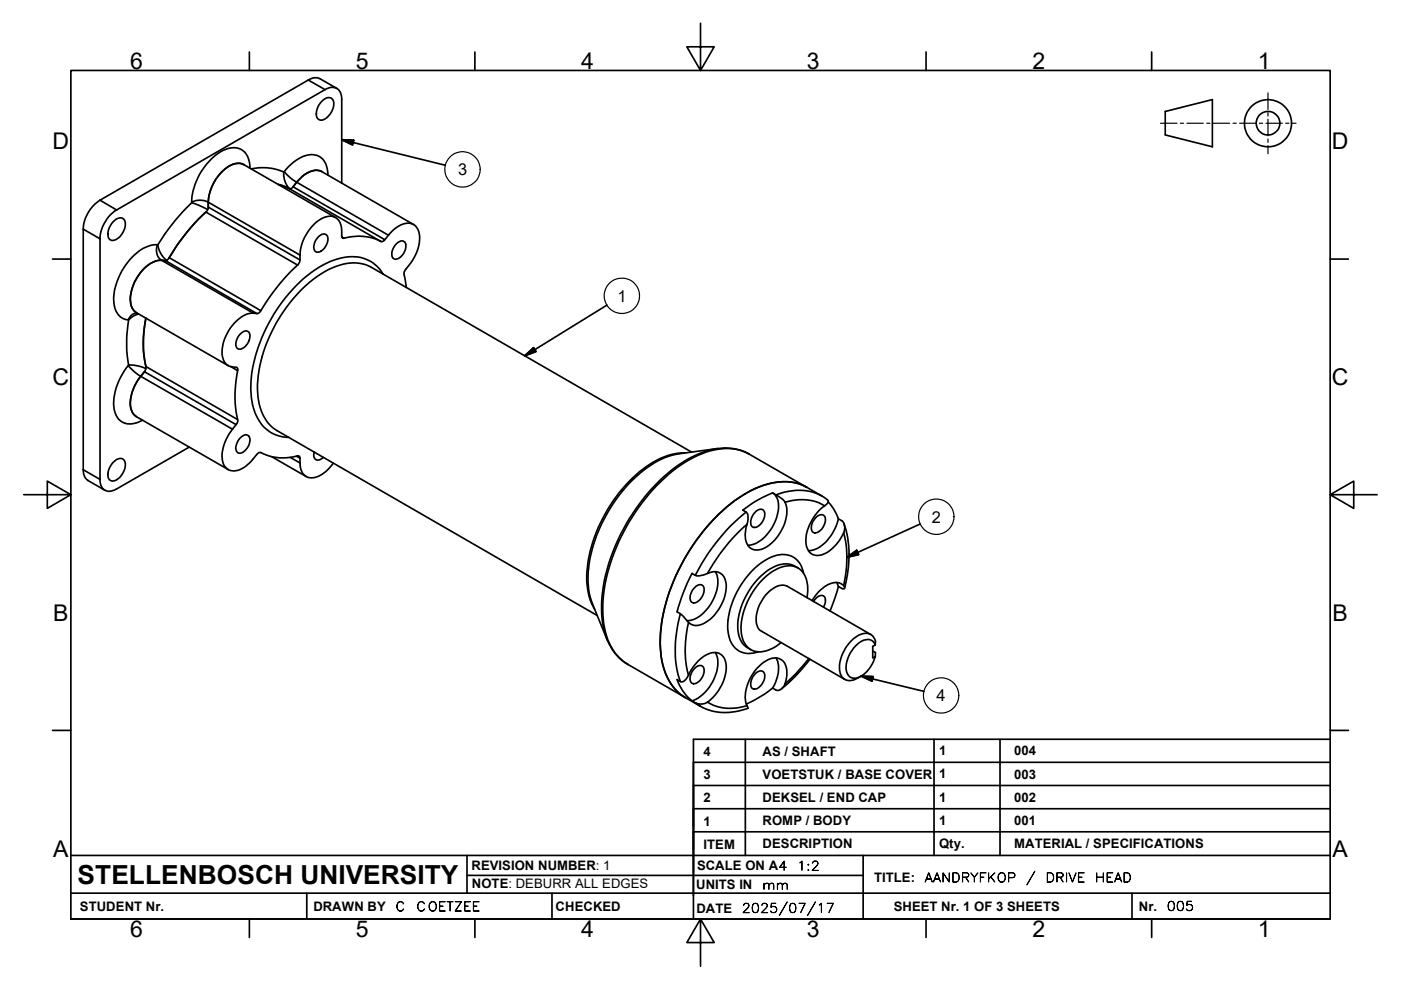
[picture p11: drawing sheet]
<svg xmlns="http://www.w3.org/2000/svg" width="297mm" height="210mm" viewBox="0 0 297 210" stroke-linecap="round" stroke-linejoin="round" font-family="sans-serif">
<g fill="none" stroke="#000" stroke-width=".36">
<path d="M15 14.9h267v180h-267zM52.9 11v3.9M65.4 17a2.46 2.46 0 0 1 2.5-.3l3.5 2.1M65.4 17l3.5 2M65.4 17l-44.2 25.5M68.9 19a2.16 2.16 0 0 1 2.5-.2 2.16 2.16 0 0 1 1.1 2.3v17.7M68.9 19l-44.2 25.5M100.7 11v3.9M148.5 4.9v10l-2.9-5h5.8l-2.9 5M196.3 11v3.9M244.2 11v3.9M51.7 34.9a3.7 3.7 0 0 0-4 .9 10 10 0 0 0-3.5 8.1v-1"/>
<path d="M51.7 34.9a3.7 3.7 0 0 0-4 .9 10 10 0 0 0-3.5 7.1M51.7 34.9l19.5 11.2M53 35.7a3.8 3.8 0 0 0-3.3-4.4 8.3 8.3 0 0 0-6.3 4 13 13 0 0 0-2.8 7.6 3.8 3.8 0 0 1 3.6 0M53.3 35.8a11.2 11.2 0 0 1 6.9 .7M59 39.1l2.3 .9M60.3 36.4a4.1 4.1 0 0 0 1.1 3.6M61.3 40h.4l.4-.4 19.5 11.2-.3 .3-.6 .1zM62.9 38.7a5.4 5.4 0 0 1 4.7-2.5l.6 .2 19.5 11.2M62.9 38.7l19.5 11.2M68.2 36.4a4.1 4.1 0 0 0-4.5 1.4l-1.6 1.8 .8-.9M68.2 21.5a1.54 1.54 0 0 1 2.2-.5 3.2 3.2 0 0 1-1.1 3.9 1.3 1.3 0 0 1-2.1 .1 3.4 3.4 0 0 1 1-3.5zM69.5 37.1a4 4 0 0 0-2.4-4.2 5.9 5.9 0 0 0-5.4 2l-1.4 1.5 1.2 1.3 1.4 1"/>
<path d="M72.5 29.6l21.9 5.5M72.5 29.6l2.5 .1-.2 1zM247.1 23.6l9.9-2.5v10l-9.9-2.5zM11.1 54.9h3.9M17.6 48.6l3.6 2.1M17.6 48.6v51M21.2 42.5l3.5 2M21.2 42.5a7.9 7.9 0 0 0-3.6 6.1M21.2 50.7v51M24 47a1.43 1.43 0 0 1 2.4-.3 3.5 3.5 0 0 1-2.6 4.3 1.26 1.26 0 0 1-.9-1.6l.3-1.1zM24.7 44.5a7.8 7.8 0 0 0-3.5 6.2M33.4 51.9a7.5 7.5 0 0 0-5.9 3.2 13.1 13.1 0 0 0-3.3 9.3 3.5 3.5 0 0 0 3 3.4 2.11 2.11 0 0 1 1.8-1.4"/>
<path d="M33.5 51.9a2.59 2.59 0 0 0 .7 3.3M34.2 55.2a5.9 5.9 0 0 0-4.7 3.1 7.9 7.9 0 0 0-1.5 7l.9 1M34.2 55.2l.8 .1M34.2 55.2a6 6 0 0 0-4.7 3.1 7.9 7.9 0 0 0-1.5 7l.9 1M34.2 55.2l19.5 11.2M35 55.3l.5-.2 .4-.4 19.4 11.2-.4 .5-.4 .1zM40.6 42.9v.1l1.4 .5 2 .9M40.6 43a43.5 43.5 0 0 0-7.1 8.9 5.3 5.3 0 0 0 1.8 3.3M43.6 45a42.2 42.2 0 0 0-7.7 9.7M44.2 43.9l19.4 11.2-.3 .8-.2 .3-19.5-11.2 .3-.3zM44.2 42.9l19.4 11.2M63.1 56.2a41.8 41.8 0 0 0-7.8 9.7"/>
<path d="M63.6 54.1v1M67.5 50.2a1.07 1.07 0 0 1 1-.6 1.07 1.07 0 0 1 1 .7 2.91 2.91 0 0 1-2.2 3.2 1.04 1.04 0 0 1-.7-1.5l.3-1zM72.5 50.2l.5 .3-.5-.2a4.8 4.8 0 0 0-1.1-3.9 3.1 3.1 0 0 0-3.8 .3 10 10 0 0 0-4 7.4M73 50.5a10.7 10.7 0 0 1 7.7 .7M81.2 58.1a7.9 7.9 0 0 0-9.7-3.2 25.4 25.4 0 0 0-12.8 10.7 30.5 30.5 0 0 0-5.5 17.8 9.7 9.7 0 0 0 4.8 8.6l1.9 .6 1.3 .2M82.4 49.9a5.1 5.1 0 0 1 4.9-2.4 3.2 3.2 0 0 1 1.6 3.9 12.3 12.3 0 0 1-3.1 6.1l-.1 .6 .4 2.9M82.4 49.9l-.8 .9M84.2 51.6a1.05 1.05 0 0 1 1.8 0 2.8 2.8 0 0 1-2.2 3.4 1.46 1.46 0 0 1-.4-2.3zM282 54.9h3.9M27.2 77.5a12.1 12.1 0 0 0-2.9 9.7 3.4 3.4 0 0 0 4.9 2.4l1-.5M27.3 67.9a28.4 28.4 0 0 0 0 9.5 7.9 7.9 0 0 1 3.6 .8M27.3 77.4l-.1 .1 .8 .9 1.8 1.4"/>
<path d="M28.9 66.3l19.5 11.3M29.4 66.6a4.5 4.5 0 0 0-2.1 1.3l-.1-.1M29.8 79.8a8.4 8.4 0 0 0-2 7.1l.3 .7 .8 .8 19.5 11.2M29.8 79.8l19.5 11.2M30.6 78.8l-.8 1M30.9 67.5a24.8 24.8 0 0 0 0 10.2M30.9 77.7l19.5 11.3v.3l-.2 .6-.1 .2-19.5-11.3 .3-.5zM48.9 77.7l1.5 .9M50.4 78.6a24.7 24.7 0 0 0 0 10.4M50.9 70.8a1.22 1.22 0 0 1 1.9-.2 2.73 2.73 0 0 1-2.2 3.4 1.36 1.36 0 0 1-.4-2zM53.7 66.4a6.5 6.5 0 0 0-5.2 3.8 7.2 7.2 0 0 0-1 6.5 2.65 2.65 0 0 0 2.7 1.2l.2 .4v.3M53.7 66.4l.8 .1"/>
<path d="M111.3 75.5l1.8-1.8 .5 .9zM128.7 64.7l-17.4 10.8M17.6 99.6a2.56 2.56 0 0 0 1.1 2.3l3.5 2.1M17.6 99.6l3.6 2.1M24 98a1.43 1.43 0 0 1 2.4-.3 3.5 3.5 0 0 1-2.6 4.3 1.26 1.26 0 0 1-.9-1.6l.3-1.1zM40.1 94.8l-15.4 8.9a2.14 2.14 0 0 1-2.5 .3 2.14 2.14 0 0 1-1-2.3M49.3 91a8.4 8.4 0 0 0-2 7.2 2.54 2.54 0 0 0 3.9 1.2 11.4 11.4 0 0 0 3.6-3.3l.3-.1a11.9 11.9 0 0 0 8.2 .7l.3 .5-.8-.4M50.1 90.1l-.8 .9M51.1 92.7a1.03 1.03 0 0 1 1.8 .1 2.84 2.84 0 0 1-2.2 3.3 1.48 1.48 0 0 1-.4-2.2zM57.6 96.9l7.3 4.2M61.5 97l2.1 1.2M63.6 98.2a2.64 2.64 0 0 0 3 3.1 7.2 7.2 0 0 0 4.1-3.1"/>
<path d="M63.6 97.2v1M66.6 95.9a1.17 1.17 0 0 0 .7 1.7l.5-.1 .7-.5M145.2 96.1a15.4 15.4 0 0 0-10.4 4.7 31.8 31.8 0 0 0-10.4 21.7 13.4 13.4 0 0 0 1.7 6.7M146.6 95.9l-67.9-39.2a9 9 0 0 0-8.2 .1 28.3 28.3 0 0 0-13 13.9 24.4 24.4 0 0 0-2.5 15 8.6 8.6 0 0 0 3.7 5.6l67.9 39.2M152.1 95.1a24.2 24.2 0 0 0-13.5 8.2 40.9 40.9 0 0 0-11 24.2 19.4 19.4 0 0 0 1.1 8.2M152.1 95.1a10.4 10.4 0 0 1 6.8 1.2M152.1 95.1l-8.1 1.1a19.1 19.1 0 0 0-10.7 6.4 31.8 31.8 0 0 0-8.6 19.8l.1 2.7 .3 1.5 3.6 9.1M158.9 96.3a11.8 11.8 0 0 0-10.9 .3 35.7 35.7 0 0 0-15.2 15.1 34.5 34.5 0 0 0-4.8 20.6 11.7 11.7 0 0 0 5.1 8.6M158.9 96.3l12.1 7.1M5 104.9h10l-5-2.9v5.8l5-2.9M154.9 111.5l3.3-2.9 .2 .2a3.2 3.2 0 0 1 0 2.4 41.4 41.4 0 0 0-8.5 10.5l-1.5 .4-1-.1a42.9 42.9 0 0 1 7.5-10.5zM160.2 108.5a1.03 1.03 0 0 1 1.1-.5 1.03 1.03 0 0 1 .9 1 2.88 2.88 0 0 1-2.3 2.9 1.08 1.08 0 0 1-.7-1.6l.4-1z"/>
<path d="M163.8 104.5a3.8 3.8 0 0 1 1 4.6 8.9 8.9 0 0 1-5.5 6.5l-.8 .1M163.8 104.5l.7 .5M163.8 104.5a25.7 25.7 0 0 0-6.3 3.7l.7 .4M164.5 105l1.4 .9 .6 .6M164.5 105a11.4 11.4 0 0 1 9.7 .2M166.5 106.5a7.7 7.7 0 0 1-1.5 7.1 6 6 0 0 1-4.9 3 2.8 2.8 0 0 1-2.1-3.3l.4-2.1M166.5 106.5a10.1 10.1 0 0 1 8.3 .8M171 103.4l3.2 1.8M171 103.4a12 12 0 0 0-10.9 .2 35.5 35.5 0 0 0-15.1 15.2 34.5 34.5 0 0 0-4.8 20.5 11.6 11.6 0 0 0 5.1 8.7M173.1 109.7a1.03 1.03 0 0 1 1.1-.6 1.03 1.03 0 0 1 .8 1 2.88 2.88 0 0 1-2.2 2.9 1.25 1.25 0 0 1-.7-1.9l.3-.6zM174.2 105.2l1.2 .8a.63 .63 0 0 1 .2 .6 .63 .63 0 0 1-.5 .5l-.3 .2M174.8 107.3a9.2 9.2 0 0 0-3.8 8.7 2.42 2.42 0 0 0 3.7 1.5 8.8 8.8 0 0 0 4.2-4.5"/>
<path d="M175.6 106.4l1.2 1.7 1 1.9M177.8 110l.7 .4a2.15 2.15 0 0 1 .4 2.6M177.8 110a9.3 9.3 0 0 1-5.2 6.6l-1.2 .2M178.9 113a23.4 23.4 0 0 1 0 11.2M178.9 111.1a23.2 23.2 0 0 1 .2 13.6M179.6 118.2l2-1.5 .5 .9zM195.1 111.1l-15.5 7.1M282 104.9l5 2.9v-5.8l-5 2.9h10M128.7 135.7a10.2 10.2 0 0 0 4.4 5.2M146 132a22 22 0 0 0 0 11.2M146 132l-1.8-1.8a24.4 24.4 0 0 0 0 14.3M147.4 124.5a1.02 1.02 0 0 1 1.1-.5 1.02 1.02 0 0 1 .8 1 2.9 2.9 0 0 1-2.3 2.9 1.41 1.41 0 0 1-.4-2.2z"/>
<path d="M147.4 122l-.7-.4a39.9 39.9 0 0 0-3.2 8.2l.7 .4M150 121.6a2.57 2.57 0 0 1 4 2.3 9.2 9.2 0 0 1-5.6 8.6l-1.2 .2-.7-.3-.5-.4M151.7 138.4a6.5 6.5 0 0 1-.7 6.3 8.3 8.3 0 0 1-4.3 4M151.7 121.3a6.2 6.2 0 0 1-.4 5.7 7.6 7.6 0 0 1-5.3 4.6h-.4M164.5 139.6a6.5 6.5 0 0 1-.7 6.3M169.2 120.5a5.1 5.1 0 0 0-6.1 .3 15.6 15.6 0 0 0-6.7 12.8 4.6 4.6 0 0 0 2.8 4.2M170.4 121.6a4.5 4.5 0 0 0-6.8-3.5 17.5 17.5 0 0 0-9.1 12.6 7.6 7.6 0 0 0 1.4 6.8 4.6 4.6 0 0 0 4.9 .8M171.1 126.8a6.1 6.1 0 0 0-1.6-6.2 4.7 4.7 0 0 0-5.4 .4 15.3 15.3 0 0 0-6.9 13.3 4 4 0 0 0 5.7 3.6l1.1-.5 1.6-1.1M171.5 139.7l-2.8 3.2-2.2 2.1M171.7 139.8a35.3 35.3 0 0 1-6 6.3M172.5 127.6a1.75 1.75 0 0 1 2.2-1.2 1.92 1.92 0 0 1-.1 2.4M177.4 123.5l.4 .9"/>
<path d="M177.8 124.4l-1.8 5.2M178.9 124.2a2.86 2.86 0 0 0-3.7 0 8.6 8.6 0 0 0-3 3.2M178.9 124.2v.1a.35 .35 0 0 1 .1 .5 .35 .35 0 0 1-.5 0l-.7-.4M184.6 134.6l-17.7-10.2a3.4 3.4 0 0 0-3.7 1 7.6 7.6 0 0 0-2.6 7.4l.6 .9 17.9 10.4M185 138.1l.6 .3v.9M185.6 136.8a2.1 2.1 0 0 0-.9-2.1 2.1 2.1 0 0 0-2.2-.1 8 8 0 0 0-4.3 8.3 2.31 2.31 0 0 0 3.7 .9l.7-.4 13.3 3.2M185.6 136.8a1.93 1.93 0 0 0-3.1-.7 6.7 6.7 0 0 0-3 6.5 1.85 1.85 0 0 0 3 .9 7.1 7.1 0 0 0 3.1-4.2M185.6 136.8l-.6 .3v2.4l.6-.2M11.1 154.9h3.9M133.1 140.9l15.4 8.9M144.2 144.5l-.7-.4a10.1 10.1 0 0 0 3.2 4.6M146 143.2a7.6 7.6 0 0 1 5.3-4.8 2.51 2.51 0 0 1 2.7 2.7 9.7 9.7 0 0 1-4 7.8"/>
<path d="M146 143.2a1.83 1.83 0 0 1-1.6 1.4l-.2-.1M146.7 148.7l.7 .4M147.4 141.7a1.02 1.02 0 0 1 1.1-.6 1.02 1.02 0 0 1 .8 1 2.9 2.9 0 0 1-2.3 2.9 1.41 1.41 0 0 1-.4-2.2zM150 148.9a2.78 2.78 0 0 1-2.6 .2l1.1 .7M150 148.9a10.1 10.1 0 0 0 8.4 .8M158 156.8v24.6M158.4 149.7l.2 .4a11.6 11.6 0 0 1-10.1-.3M160.2 142.8a1.03 1.03 0 0 1 1.1-.5 1.03 1.03 0 0 1 .9 1 2.93 2.93 0 0 1-2.3 2.9 1.11 1.11 0 0 1-.7-1.6l.4-1zM163.8 145.9l-2.4 1.7-3.2 1.7M166.5 145a4.9 4.9 0 0 0-.6-4.9 2.94 2.94 0 0 0-3.7 .2 9.2 9.2 0 0 0-4.1 8.6l.3 .8M166.5 145a1.62 1.62 0 0 1-2 1.4l-.7-.5M182.6 143.4l2.5 .1-.2 1z"/>
<path d="M198 156.8v24.6M212 156.8v24.6M282 156.8h-135v38.1M282 154.9h3.9M147 161.7h135M147 166.6h135M147 171.5h135M147 176.4h135M15 181.4h267M15 189.4h267M15 194.9h267M52.9 194.9v3.9"/>
<path d="M65 189.4v5.5M99 185.7h84M99 181.4v8M100.7 194.9v3.9M117 189.4v5.5M148.5 194.9l2.9 5h-5.8l2.9-5v10M183 181.4v13.5M196.3 194.9v3.9M240 189.4v5.5M244.2 194.9v3.9"/>
<circle cx="268.8" cy="26.1" r="5"/>
<circle cx="268.8" cy="26.1" r="2.5"/>
</g>
<g fill="none" stroke="#000" stroke-width=".25">
<path d="M268.8 19.7v3.5M246.1 26.1h3.5M250.3 26.1h.6M251.6 26.1h3.5M255.8 26.1h.7M257.2 26.1h3.5M261.4 26.1h.7M262.8 26.1h3.5M267 26.1h.7M268.4 26.1h3.5M268.8 23.9v.7M268.8 25.3v3.5"/>
<path d="M268.8 29.5v.7M268.8 30.9v1.7M272.6 26.1h.7M274 26.1h.8"/>
<circle cx="98.1" cy="35.9" r="3.8"/>
<circle cx="131.8" cy="62.7" r="3.8"/>
<circle cx="198.5" cy="109.6" r="3.7"/>
<circle cx="199.5" cy="147.5" r="3.8"/>
</g>
<path d="M72.5 29.6l2.5 .1-.2 1zM111.3 75.5l1.8-1.8 .5 .9zM179.6 118.2l2-1.5 .5 .9zM182.6 143.4l2.5 .1-.2 1z" fill="#000" stroke="#000" stroke-width=".36"/>
<text font-size="5.6" x="16.5" y="187.4">STELLENBOSCH UNIVERSITY</text>
<g font-size="4.9">
<text x="27.6" y="14.6">6</text>
<text x="75.4" y="14.6">5</text>
<text x="123.3" y="14.6">4</text>
<text x="171.1" y="14.6">3</text>
<text x="218.9" y="14.6">2</text>
<text x="266.7" y="14.6">1</text>
<text x="11.1" y="31.7">D</text>
<text x="282.4" y="31.7">D</text>
<text x="11.1" y="81.7">C</text>
<text x="282.4" y="81.7">C</text>
<text x="11.3" y="131.7">B</text>
<text x="282.5" y="131.7">B</text>
<text x="11.3" y="181.7">A</text>
<text x="282.5" y="181.7">A</text>
<text x="27.6" y="198.8">6</text>
<text x="75.4" y="198.8">5</text>
<text x="123.3" y="198.8">4</text>
<text x="171.1" y="198.8">3</text>
<text x="218.9" y="198.8">2</text>
<text x="266.7" y="198.8">1</text>
</g>
<g font-size="3.5">
<text x="97.1" y="37.2">3</text>
<text x="130.9" y="64">1</text>
<text x="197.5" y="110.8">2</text>
<text x="198.6" y="148.7">4</text>
</g>
<g font-size="2.8">
<text x="149.2" y="160.4">4</text>
<text x="161.7" y="160.3">AS / SHAFT</text>
<text x="199.1" y="160.2">1</text>
<text x="215" y="160.2">004</text>
<text x="149.2" y="165.3">3</text>
<text x="161.7" y="165.2">VOETSTUK / BASE COVER</text>
<text x="199.1" y="165.1">1</text>
<text x="215" y="165.1">003</text>
<text x="149.2" y="170.2">2</text>
<text x="161.7" y="170.2">DEKSEL / END CAP</text>
<text x="199.1" y="170">1</text>
<text x="215" y="170">002</text>
<text x="149.2" y="175.1">1</text>
<text x="161.7" y="180">DESCRIPTION</text>
<text x="161.7" y="175.1">ROMP / BODY</text>
<text x="199.1" y="179.9">Qty.</text>
<text x="199.1" y="174.9">1</text>
<text x="215" y="179.9">MATERIAL / SPECIFICATIONS</text>
<text x="215" y="175">001</text>
<text x="100" y="184.5">REVISION NUMBER: 1</text>
<text x="147.8" y="184.6">SCALE ON A4</text>
<text x="149.2" y="180">ITEM</text>
<text x="100" y="188.4">NOTE: DEBURR ALL EDGES</text>
<text x="147.6" y="188.7">UNITS IN</text>
<text x="185.3" y="187.1">TITLE:</text>
<text x="17" y="193.3">STUDENT Nr.</text>
<text x="66.5" y="193.2">DRAWN BY</text>
<text x="117.8" y="193.2">CHECKED</text>
<text x="147.7" y="193.6">DATE</text>
<text x="189.5" y="193.1">SHEET Nr. 1 OF 3 SHEETS</text>
<text x="241.5" y="193.1">Nr.</text>
</g>
<g font-size="2.7">
<text x="169" y="184.6">1:2</text>
<text x="161.6" y="188.7">mm</text>
<text x="196" y="187.1">AANDRYFKOP</text>
<text x="217.5" y="187.1">/</text>
<text x="221.7" y="187.1">DRIVE</text>
<text x="232.1" y="187.1">HEAD</text>
<text x="83.9" y="193.2">C</text>
<text x="88.3" y="193.2">COETZEE</text>
<text x="157.3" y="193.6">2025/07/17</text>
<text x="247.4" y="193.1">005</text>
</g>
</svg>
